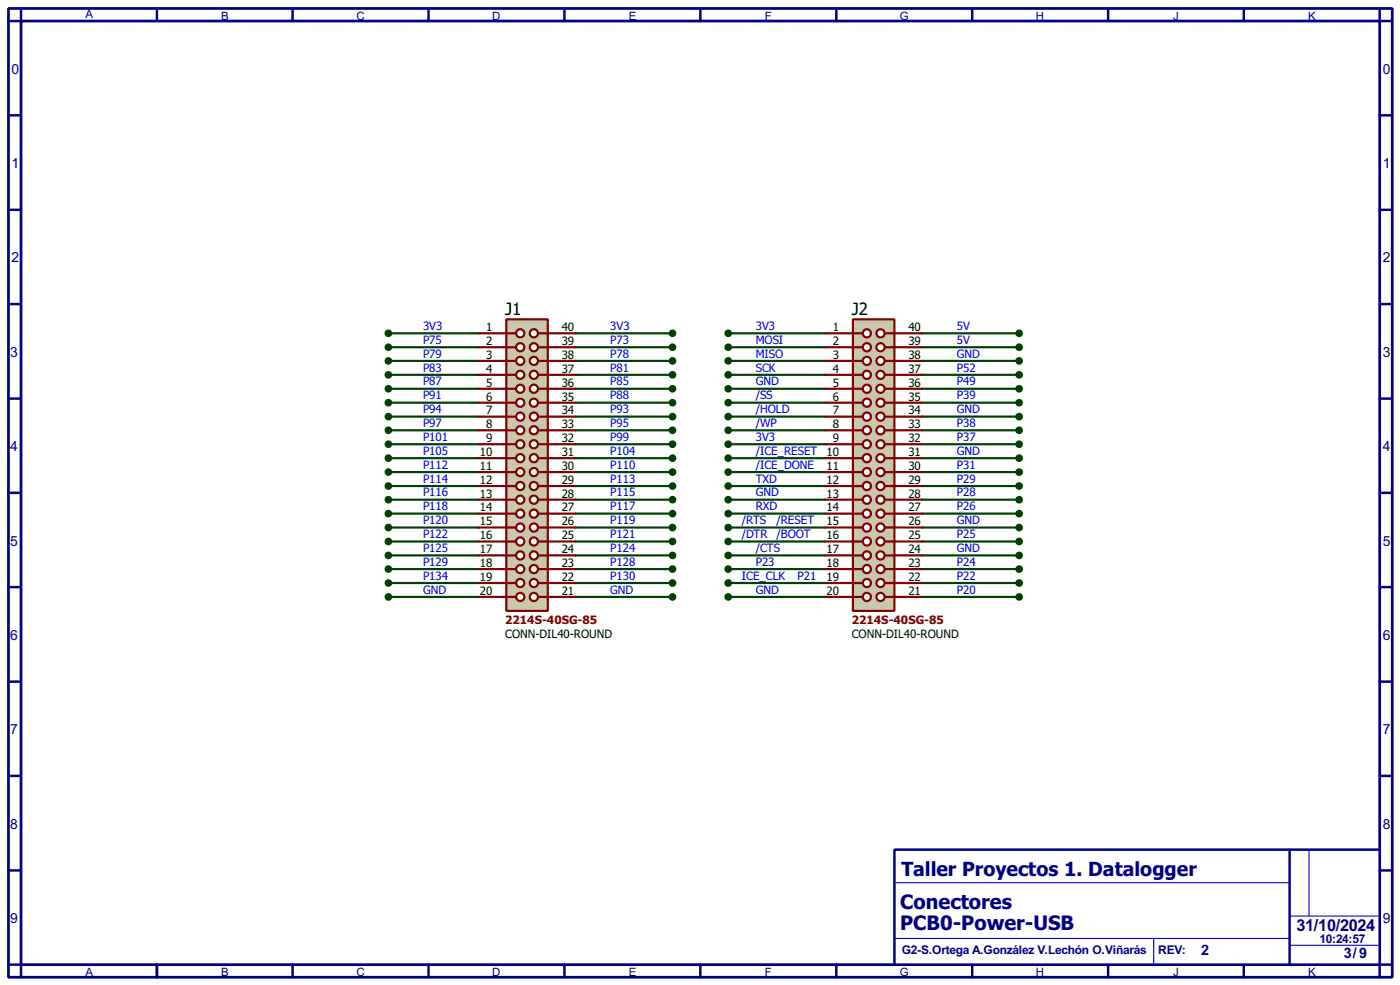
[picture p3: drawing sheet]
<svg xmlns="http://www.w3.org/2000/svg" width="256mm" height="180mm" viewBox="0 0 256 180" stroke-linecap="round" stroke-linejoin="round" font-family="sans-serif">
<path d="M1.6 1.6h253.5v177.3h-253.5zM3.9 3.9h248.9v172.7h-248.9z" fill="none" stroke="#000080" stroke-width=".5"/>
<path d="M3.9 1.6v2.3h-2.3M28.8 1.6v2.3" fill="none" stroke="#000080" stroke-width=".45"/>
<path d="M163.9 155.5h88.9v21.1h-88.9z" fill="#fff" stroke="#000080" stroke-width=".45"/>
<g fill="none" stroke="#000080" stroke-width=".45">
<path d="M53.6 1.6v2.3M78.5 1.6v2.3M103.4 1.6v2.3M128.3 1.6v2.3M153.2 1.6v2.3M178.1 1.6v2.3M203 1.6v2.3M227.9 1.6v2.3M252.8 1.6v2.3h2.3M1.6 21.1h2.3M1.6 38.4h2.3M252.8 21.1h2.3"/>
<path d="M252.8 38.4h2.3M1.6 55.7h2.3M252.8 55.7h2.3M1.6 73h2.3M252.8 73h2.3M1.6 90.2h2.3M252.8 90.2h2.3M1.6 107.5h2.3M252.8 107.5h2.3M1.6 124.8h2.3M252.8 124.8h2.3M1.6 142h2.3"/>
<path d="M1.6 159.3h2.3M236.3 155.5v21.1M252.8 142h2.3M252.8 159.3h2.3M1.6 176.6h2.3v2.3M28.8 176.6v2.3M53.6 176.6v2.3M78.5 176.6v2.3M103.4 176.6v2.3M128.3 176.6v2.3M153.2 176.6v2.3M178.1 176.6v2.3"/>
<path d="M203 176.6v2.3M227.9 176.6v2.3M255.1 176.6h-2.3v2.3"/>
</g>
<path d="M239.8 155.5v12.2M163.9 171.8h72.4M164.1 161.6h71.9M211.4 171.8v4.8M236.3 167.7h16.2M236.3 173h16.5" fill="none" stroke="#0000c0" stroke-width=".2"/>
<g fill="none" stroke="#004000" stroke-width=".4">
<path d="M71.2 61h16.5M71.2 63.6h16.5M71.2 66.1h16.5M71.2 68.6h16.5M71.2 71.2h16.5M71.2 73.7h16.5M71.2 76.3h16.5M71.2 78.8h16.5M105.5 61h17.7M105.5 63.6h17.7M105.5 66.1h17.7M105.5 68.6h17.7"/>
<path d="M105.5 71.2h17.7M105.5 73.7h17.7M105.5 76.3h17.7M105.5 78.8h17.7M133.4 61h17.8M133.4 63.6h17.8M133.4 66.1h17.8M133.4 68.6h17.8M133.4 71.2h17.8M133.4 73.7h17.8M133.4 76.3h17.8M133.4 78.8h17.8"/>
<path d="M169 61h17.7M169 63.6h17.7M169 66.1h17.7M169 68.6h17.7M169 71.2h17.7M169 73.7h17.7M169 76.3h17.7M169 78.8h17.7M71.2 81.3h16.5M71.2 83.9h16.5M71.2 86.4h16.5M71.2 89h16.5"/>
<path d="M71.2 91.5h16.5M71.2 94h16.5M71.2 96.6h16.5M71.2 99.1h16.5M105.5 81.3h17.7M105.5 83.9h17.7M105.5 86.4h17.7M105.5 89h17.7M105.5 91.5h17.7M105.5 94h17.7M105.5 96.6h17.7M105.5 99.1h17.7"/>
<path d="M133.4 81.3h17.8M133.4 83.9h17.8M133.4 86.4h17.8M133.4 89h17.8M133.4 91.5h17.8M133.4 94h17.8M133.4 96.6h17.8M133.4 99.1h17.8M169 81.3h17.7M169 83.9h17.7M169 86.4h17.7M169 89h17.7"/>
<path d="M169 91.5h17.7M169 94h17.7M169 96.6h17.7M169 99.1h17.7M71.2 101.7h16.5M71.2 104.2h16.5M71.2 106.7h16.5M71.2 109.3h16.5M105.5 101.7h17.7M105.5 104.2h17.7M105.5 106.7h17.7M105.5 109.3h17.7"/>
<path d="M133.4 101.7h17.8M133.4 104.2h17.8M133.4 106.7h17.8M133.4 109.3h17.8M169 101.7h17.7M169 104.2h17.7M169 106.7h17.7M169 109.3h17.7"/>
</g>
<path d="M92.8 58.5h7.6v53.3h-7.6z" fill="#c8c8aa" stroke="#800000" stroke-width=".4"/>
<path d="M92.8 61h1.7" fill="none" stroke="#800000" stroke-width=".4"/>
<circle cx="95.3" cy="61" r=".75" fill="#feffff" stroke="#800000" stroke-width=".4"/>
<path d="M92.8 63.6h1.7" fill="none" stroke="#800000" stroke-width=".4"/>
<circle cx="95.3" cy="63.6" r=".75" fill="#feffff" stroke="#800000" stroke-width=".4"/>
<path d="M92.8 66.1h1.7" fill="none" stroke="#800000" stroke-width=".4"/>
<circle cx="95.3" cy="66.1" r=".75" fill="#feffff" stroke="#800000" stroke-width=".4"/>
<path d="M92.8 68.6h1.7" fill="none" stroke="#800000" stroke-width=".4"/>
<circle cx="95.3" cy="68.6" r=".75" fill="#feffff" stroke="#800000" stroke-width=".4"/>
<path d="M98.6 61h1.8" fill="none" stroke="#800000" stroke-width=".4"/>
<circle cx="97.8" cy="61" r=".75" fill="#feffff" stroke="#800000" stroke-width=".4"/>
<path d="M98.6 63.6h1.8" fill="none" stroke="#800000" stroke-width=".4"/>
<circle cx="97.8" cy="63.6" r=".75" fill="#feffff" stroke="#800000" stroke-width=".4"/>
<path d="M98.6 66.1h1.8" fill="none" stroke="#800000" stroke-width=".4"/>
<circle cx="97.8" cy="66.1" r=".75" fill="#feffff" stroke="#800000" stroke-width=".4"/>
<path d="M98.6 68.6h1.8" fill="none" stroke="#800000" stroke-width=".4"/>
<circle cx="97.8" cy="68.6" r=".75" fill="#feffff" stroke="#800000" stroke-width=".4"/>
<path d="M92.8 71.2h1.7" fill="none" stroke="#800000" stroke-width=".4"/>
<circle cx="95.3" cy="71.2" r=".75" fill="#feffff" stroke="#800000" stroke-width=".4"/>
<path d="M98.6 71.2h1.8" fill="none" stroke="#800000" stroke-width=".4"/>
<circle cx="97.8" cy="71.2" r=".75" fill="#feffff" stroke="#800000" stroke-width=".4"/>
<path d="M92.8 73.7h1.7" fill="none" stroke="#800000" stroke-width=".4"/>
<circle cx="95.3" cy="73.7" r=".75" fill="#feffff" stroke="#800000" stroke-width=".4"/>
<path d="M98.6 73.7h1.8" fill="none" stroke="#800000" stroke-width=".4"/>
<circle cx="97.8" cy="73.7" r=".75" fill="#feffff" stroke="#800000" stroke-width=".4"/>
<path d="M92.8 76.3h1.7" fill="none" stroke="#800000" stroke-width=".4"/>
<circle cx="95.3" cy="76.3" r=".75" fill="#feffff" stroke="#800000" stroke-width=".4"/>
<path d="M98.6 76.3h1.8" fill="none" stroke="#800000" stroke-width=".4"/>
<circle cx="97.8" cy="76.3" r=".75" fill="#feffff" stroke="#800000" stroke-width=".4"/>
<path d="M92.8 78.8h1.7" fill="none" stroke="#800000" stroke-width=".4"/>
<circle cx="95.3" cy="78.8" r=".75" fill="#feffff" stroke="#800000" stroke-width=".4"/>
<path d="M98.6 78.8h1.8" fill="none" stroke="#800000" stroke-width=".4"/>
<circle cx="97.8" cy="78.8" r=".75" fill="#feffff" stroke="#800000" stroke-width=".4"/>
<path d="M92.8 81.3h1.7" fill="none" stroke="#800000" stroke-width=".4"/>
<circle cx="95.3" cy="81.3" r=".75" fill="#feffff" stroke="#800000" stroke-width=".4"/>
<path d="M98.6 81.3h1.8" fill="none" stroke="#800000" stroke-width=".4"/>
<circle cx="97.8" cy="81.3" r=".75" fill="#feffff" stroke="#800000" stroke-width=".4"/>
<path d="M92.8 83.9h1.7" fill="none" stroke="#800000" stroke-width=".4"/>
<circle cx="95.3" cy="83.9" r=".75" fill="#feffff" stroke="#800000" stroke-width=".4"/>
<path d="M98.6 83.9h1.8" fill="none" stroke="#800000" stroke-width=".4"/>
<circle cx="97.8" cy="83.9" r=".75" fill="#feffff" stroke="#800000" stroke-width=".4"/>
<path d="M92.8 86.4h1.7" fill="none" stroke="#800000" stroke-width=".4"/>
<circle cx="95.3" cy="86.4" r=".75" fill="#feffff" stroke="#800000" stroke-width=".4"/>
<path d="M98.6 86.4h1.8" fill="none" stroke="#800000" stroke-width=".4"/>
<circle cx="97.8" cy="86.4" r=".75" fill="#feffff" stroke="#800000" stroke-width=".4"/>
<path d="M92.8 89h1.7" fill="none" stroke="#800000" stroke-width=".4"/>
<circle cx="95.3" cy="89" r=".75" fill="#feffff" stroke="#800000" stroke-width=".4"/>
<path d="M98.6 89h1.8" fill="none" stroke="#800000" stroke-width=".4"/>
<circle cx="97.8" cy="89" r=".75" fill="#feffff" stroke="#800000" stroke-width=".4"/>
<path d="M92.8 91.5h1.7" fill="none" stroke="#800000" stroke-width=".4"/>
<circle cx="95.3" cy="91.5" r=".75" fill="#feffff" stroke="#800000" stroke-width=".4"/>
<path d="M98.6 91.5h1.8" fill="none" stroke="#800000" stroke-width=".4"/>
<circle cx="97.8" cy="91.5" r=".75" fill="#feffff" stroke="#800000" stroke-width=".4"/>
<path d="M92.8 94h1.7" fill="none" stroke="#800000" stroke-width=".4"/>
<circle cx="95.3" cy="94" r=".75" fill="#feffff" stroke="#800000" stroke-width=".4"/>
<path d="M98.6 94h1.8" fill="none" stroke="#800000" stroke-width=".4"/>
<circle cx="97.8" cy="94" r=".75" fill="#feffff" stroke="#800000" stroke-width=".4"/>
<path d="M92.8 96.6h1.7" fill="none" stroke="#800000" stroke-width=".4"/>
<circle cx="95.3" cy="96.6" r=".75" fill="#feffff" stroke="#800000" stroke-width=".4"/>
<path d="M98.6 96.6h1.8" fill="none" stroke="#800000" stroke-width=".4"/>
<circle cx="97.8" cy="96.6" r=".75" fill="#feffff" stroke="#800000" stroke-width=".4"/>
<path d="M92.8 99.1h1.7" fill="none" stroke="#800000" stroke-width=".4"/>
<circle cx="95.3" cy="99.1" r=".75" fill="#feffff" stroke="#800000" stroke-width=".4"/>
<path d="M98.6 99.1h1.8" fill="none" stroke="#800000" stroke-width=".4"/>
<circle cx="97.8" cy="99.1" r=".75" fill="#feffff" stroke="#800000" stroke-width=".4"/>
<path d="M92.8 101.7h1.7" fill="none" stroke="#800000" stroke-width=".4"/>
<circle cx="95.3" cy="101.7" r=".75" fill="#feffff" stroke="#800000" stroke-width=".4"/>
<path d="M98.6 101.7h1.8" fill="none" stroke="#800000" stroke-width=".4"/>
<circle cx="97.8" cy="101.7" r=".75" fill="#feffff" stroke="#800000" stroke-width=".4"/>
<path d="M92.8 104.2h1.7" fill="none" stroke="#800000" stroke-width=".4"/>
<circle cx="95.3" cy="104.2" r=".75" fill="#feffff" stroke="#800000" stroke-width=".4"/>
<path d="M98.6 104.2h1.8" fill="none" stroke="#800000" stroke-width=".4"/>
<circle cx="97.8" cy="104.2" r=".75" fill="#feffff" stroke="#800000" stroke-width=".4"/>
<path d="M92.8 106.7h1.7" fill="none" stroke="#800000" stroke-width=".4"/>
<circle cx="95.3" cy="106.7" r=".75" fill="#feffff" stroke="#800000" stroke-width=".4"/>
<path d="M98.6 106.7h1.8" fill="none" stroke="#800000" stroke-width=".4"/>
<circle cx="97.8" cy="106.7" r=".75" fill="#feffff" stroke="#800000" stroke-width=".4"/>
<path d="M92.8 109.3h1.7" fill="none" stroke="#800000" stroke-width=".4"/>
<circle cx="95.3" cy="109.3" r=".75" fill="#feffff" stroke="#800000" stroke-width=".4"/>
<path d="M98.6 109.3h1.8" fill="none" stroke="#800000" stroke-width=".4"/>
<circle cx="97.8" cy="109.3" r=".75" fill="#feffff" stroke="#800000" stroke-width=".4"/>
<g fill="none" stroke="#800000" stroke-width=".4">
<path d="M87.7 61h5.1M87.7 63.6h5.1M87.7 66.1h5.1M87.7 68.6h5.1M87.7 71.2h5.1M87.7 73.7h5.1M87.7 76.3h5.1M87.7 78.8h5.1M100.4 61h5.1M100.4 63.6h5.1M100.4 66.1h5.1M100.4 68.6h5.1"/>
<path d="M100.4 71.2h5.1M100.4 73.7h5.1M100.4 76.3h5.1M100.4 78.8h5.1M87.7 81.3h5.1M87.7 83.9h5.1M87.7 86.4h5.1M87.7 89h5.1M87.7 91.5h5.1M87.7 94h5.1M87.7 96.6h5.1M87.7 99.1h5.1"/>
<path d="M100.4 81.3h5.1M100.4 83.9h5.1M100.4 86.4h5.1M100.4 89h5.1M100.4 91.5h5.1M100.4 94h5.1M100.4 96.6h5.1M100.4 99.1h5.1M87.7 101.7h5.1M87.7 104.2h5.1M87.7 106.7h5.1M87.7 109.3h5.1"/>
<path d="M100.4 101.7h5.1M100.4 104.2h5.1M100.4 106.7h5.1M100.4 109.3h5.1"/>
</g>
<path d="M156.3 58.5h7.6v53.3h-7.6z" fill="#c8c8aa" stroke="#800000" stroke-width=".4"/>
<path d="M156.3 61h1.7" fill="none" stroke="#800000" stroke-width=".4"/>
<circle cx="158.8" cy="61" r=".75" fill="#feffff" stroke="#800000" stroke-width=".4"/>
<path d="M156.3 63.6h1.7" fill="none" stroke="#800000" stroke-width=".4"/>
<circle cx="158.8" cy="63.6" r=".75" fill="#feffff" stroke="#800000" stroke-width=".4"/>
<path d="M156.3 66.1h1.7" fill="none" stroke="#800000" stroke-width=".4"/>
<circle cx="158.8" cy="66.1" r=".75" fill="#feffff" stroke="#800000" stroke-width=".4"/>
<path d="M156.3 68.6h1.7" fill="none" stroke="#800000" stroke-width=".4"/>
<circle cx="158.8" cy="68.6" r=".75" fill="#feffff" stroke="#800000" stroke-width=".4"/>
<path d="M162.1 61h1.8" fill="none" stroke="#800000" stroke-width=".4"/>
<circle cx="161.3" cy="61" r=".75" fill="#feffff" stroke="#800000" stroke-width=".4"/>
<path d="M162.1 63.6h1.8" fill="none" stroke="#800000" stroke-width=".4"/>
<circle cx="161.3" cy="63.6" r=".75" fill="#feffff" stroke="#800000" stroke-width=".4"/>
<path d="M162.1 66.1h1.8" fill="none" stroke="#800000" stroke-width=".4"/>
<circle cx="161.3" cy="66.1" r=".75" fill="#feffff" stroke="#800000" stroke-width=".4"/>
<path d="M162.1 68.6h1.8" fill="none" stroke="#800000" stroke-width=".4"/>
<circle cx="161.3" cy="68.6" r=".75" fill="#feffff" stroke="#800000" stroke-width=".4"/>
<path d="M156.3 71.2h1.7" fill="none" stroke="#800000" stroke-width=".4"/>
<circle cx="158.8" cy="71.2" r=".75" fill="#feffff" stroke="#800000" stroke-width=".4"/>
<path d="M162.1 71.2h1.8" fill="none" stroke="#800000" stroke-width=".4"/>
<circle cx="161.3" cy="71.2" r=".75" fill="#feffff" stroke="#800000" stroke-width=".4"/>
<path d="M156.3 73.7h1.7" fill="none" stroke="#800000" stroke-width=".4"/>
<circle cx="158.8" cy="73.7" r=".75" fill="#feffff" stroke="#800000" stroke-width=".4"/>
<path d="M162.1 73.7h1.8" fill="none" stroke="#800000" stroke-width=".4"/>
<circle cx="161.3" cy="73.7" r=".75" fill="#feffff" stroke="#800000" stroke-width=".4"/>
<path d="M156.3 76.3h1.7" fill="none" stroke="#800000" stroke-width=".4"/>
<circle cx="158.8" cy="76.3" r=".75" fill="#feffff" stroke="#800000" stroke-width=".4"/>
<path d="M162.1 76.3h1.8" fill="none" stroke="#800000" stroke-width=".4"/>
<circle cx="161.3" cy="76.3" r=".75" fill="#feffff" stroke="#800000" stroke-width=".4"/>
<path d="M156.3 78.8h1.7" fill="none" stroke="#800000" stroke-width=".4"/>
<circle cx="158.8" cy="78.8" r=".75" fill="#feffff" stroke="#800000" stroke-width=".4"/>
<path d="M162.1 78.8h1.8" fill="none" stroke="#800000" stroke-width=".4"/>
<circle cx="161.3" cy="78.8" r=".75" fill="#feffff" stroke="#800000" stroke-width=".4"/>
<path d="M156.3 81.3h1.7" fill="none" stroke="#800000" stroke-width=".4"/>
<circle cx="158.8" cy="81.3" r=".75" fill="#feffff" stroke="#800000" stroke-width=".4"/>
<path d="M162.1 81.3h1.8" fill="none" stroke="#800000" stroke-width=".4"/>
<circle cx="161.3" cy="81.3" r=".75" fill="#feffff" stroke="#800000" stroke-width=".4"/>
<path d="M156.3 83.9h1.7" fill="none" stroke="#800000" stroke-width=".4"/>
<circle cx="158.8" cy="83.9" r=".75" fill="#feffff" stroke="#800000" stroke-width=".4"/>
<path d="M162.1 83.9h1.8" fill="none" stroke="#800000" stroke-width=".4"/>
<circle cx="161.3" cy="83.9" r=".75" fill="#feffff" stroke="#800000" stroke-width=".4"/>
<path d="M156.3 86.4h1.7" fill="none" stroke="#800000" stroke-width=".4"/>
<circle cx="158.8" cy="86.4" r=".75" fill="#feffff" stroke="#800000" stroke-width=".4"/>
<path d="M162.1 86.4h1.8" fill="none" stroke="#800000" stroke-width=".4"/>
<circle cx="161.3" cy="86.4" r=".75" fill="#feffff" stroke="#800000" stroke-width=".4"/>
<path d="M156.3 89h1.7" fill="none" stroke="#800000" stroke-width=".4"/>
<circle cx="158.8" cy="89" r=".75" fill="#feffff" stroke="#800000" stroke-width=".4"/>
<path d="M162.1 89h1.8" fill="none" stroke="#800000" stroke-width=".4"/>
<circle cx="161.3" cy="89" r=".75" fill="#feffff" stroke="#800000" stroke-width=".4"/>
<path d="M156.3 91.5h1.7" fill="none" stroke="#800000" stroke-width=".4"/>
<circle cx="158.8" cy="91.5" r=".75" fill="#feffff" stroke="#800000" stroke-width=".4"/>
<path d="M162.1 91.5h1.8" fill="none" stroke="#800000" stroke-width=".4"/>
<circle cx="161.3" cy="91.5" r=".75" fill="#feffff" stroke="#800000" stroke-width=".4"/>
<path d="M156.3 94h1.7" fill="none" stroke="#800000" stroke-width=".4"/>
<circle cx="158.8" cy="94" r=".75" fill="#feffff" stroke="#800000" stroke-width=".4"/>
<path d="M162.1 94h1.8" fill="none" stroke="#800000" stroke-width=".4"/>
<circle cx="161.3" cy="94" r=".75" fill="#feffff" stroke="#800000" stroke-width=".4"/>
<path d="M156.3 96.6h1.7" fill="none" stroke="#800000" stroke-width=".4"/>
<circle cx="158.8" cy="96.6" r=".75" fill="#feffff" stroke="#800000" stroke-width=".4"/>
<path d="M162.1 96.6h1.8" fill="none" stroke="#800000" stroke-width=".4"/>
<circle cx="161.3" cy="96.6" r=".75" fill="#feffff" stroke="#800000" stroke-width=".4"/>
<path d="M156.3 99.1h1.7" fill="none" stroke="#800000" stroke-width=".4"/>
<circle cx="158.8" cy="99.1" r=".75" fill="#feffff" stroke="#800000" stroke-width=".4"/>
<path d="M162.1 99.1h1.8" fill="none" stroke="#800000" stroke-width=".4"/>
<circle cx="161.3" cy="99.1" r=".75" fill="#feffff" stroke="#800000" stroke-width=".4"/>
<path d="M156.3 101.7h1.7" fill="none" stroke="#800000" stroke-width=".4"/>
<circle cx="158.8" cy="101.7" r=".75" fill="#feffff" stroke="#800000" stroke-width=".4"/>
<path d="M162.1 101.7h1.8" fill="none" stroke="#800000" stroke-width=".4"/>
<circle cx="161.3" cy="101.7" r=".75" fill="#feffff" stroke="#800000" stroke-width=".4"/>
<path d="M156.3 104.2h1.7" fill="none" stroke="#800000" stroke-width=".4"/>
<circle cx="158.8" cy="104.2" r=".75" fill="#feffff" stroke="#800000" stroke-width=".4"/>
<path d="M162.1 104.2h1.8" fill="none" stroke="#800000" stroke-width=".4"/>
<circle cx="161.3" cy="104.2" r=".75" fill="#feffff" stroke="#800000" stroke-width=".4"/>
<path d="M156.3 106.7h1.7" fill="none" stroke="#800000" stroke-width=".4"/>
<circle cx="158.8" cy="106.7" r=".75" fill="#feffff" stroke="#800000" stroke-width=".4"/>
<path d="M162.1 106.7h1.8" fill="none" stroke="#800000" stroke-width=".4"/>
<circle cx="161.3" cy="106.7" r=".75" fill="#feffff" stroke="#800000" stroke-width=".4"/>
<path d="M156.3 109.3h1.7" fill="none" stroke="#800000" stroke-width=".4"/>
<circle cx="158.8" cy="109.3" r=".75" fill="#feffff" stroke="#800000" stroke-width=".4"/>
<path d="M162.1 109.3h1.8" fill="none" stroke="#800000" stroke-width=".4"/>
<circle cx="161.3" cy="109.3" r=".75" fill="#feffff" stroke="#800000" stroke-width=".4"/>
<g fill="none" stroke="#800000" stroke-width=".4">
<path d="M151.2 61h5.1M151.2 63.6h5.1M151.2 66.1h5.1M151.2 68.6h5.1M151.2 71.2h5.1M151.2 73.7h5.1M151.2 76.3h5.1M151.2 78.8h5.1M163.9 61h5.1M163.9 63.6h5.1M163.9 66.1h5.1M163.9 68.6h5.1"/>
<path d="M163.9 71.2h5.1M163.9 73.7h5.1M163.9 76.3h5.1M163.9 78.8h5.1M151.2 81.3h5.1M151.2 83.9h5.1M151.2 86.4h5.1M151.2 89h5.1M151.2 91.5h5.1M151.2 94h5.1M151.2 96.6h5.1M151.2 99.1h5.1"/>
<path d="M163.9 81.3h5.1M163.9 83.9h5.1M163.9 86.4h5.1M163.9 89h5.1M163.9 91.5h5.1M163.9 94h5.1M163.9 96.6h5.1M163.9 99.1h5.1M151.2 101.7h5.1M151.2 104.2h5.1M151.2 106.7h5.1M151.2 109.3h5.1"/>
<path d="M163.9 101.7h5.1M163.9 104.2h5.1M163.9 106.7h5.1M163.9 109.3h5.1"/>
</g>
<g fill="#004000" stroke="#004000" stroke-width=".4">
<circle cx="71.1" cy="61" r=".5"/>
<circle cx="71.1" cy="63.6" r=".5"/>
<circle cx="71.1" cy="66.1" r=".5"/>
<circle cx="71.1" cy="68.6" r=".5"/>
<circle cx="71.1" cy="71.2" r=".5"/>
<circle cx="71.1" cy="73.7" r=".5"/>
<circle cx="71.1" cy="76.3" r=".5"/>
<circle cx="71.1" cy="78.8" r=".5"/>
<circle cx="71.1" cy="81.3" r=".5"/>
<circle cx="71.1" cy="83.9" r=".5"/>
<circle cx="71.1" cy="86.4" r=".5"/>
<circle cx="71.1" cy="89" r=".5"/>
<circle cx="71.1" cy="91.5" r=".5"/>
<circle cx="71.1" cy="94" r=".5"/>
<circle cx="71.1" cy="96.6" r=".5"/>
<circle cx="71.1" cy="99.1" r=".5"/>
<circle cx="71.1" cy="101.7" r=".5"/>
<circle cx="71.1" cy="104.2" r=".5"/>
<circle cx="71.1" cy="106.7" r=".5"/>
<circle cx="71.1" cy="109.3" r=".5"/>
<circle cx="123.2" cy="61" r=".5"/>
<circle cx="123.2" cy="63.6" r=".5"/>
<circle cx="123.2" cy="66.1" r=".5"/>
<circle cx="123.2" cy="68.6" r=".5"/>
<circle cx="123.2" cy="71.2" r=".5"/>
<circle cx="123.2" cy="73.7" r=".5"/>
<circle cx="123.2" cy="76.3" r=".5"/>
<circle cx="123.2" cy="78.8" r=".5"/>
<circle cx="123.2" cy="81.3" r=".5"/>
<circle cx="123.2" cy="83.9" r=".5"/>
<circle cx="123.2" cy="86.4" r=".5"/>
<circle cx="123.2" cy="89" r=".5"/>
<circle cx="123.2" cy="91.5" r=".5"/>
<circle cx="123.2" cy="94" r=".5"/>
<circle cx="123.2" cy="96.6" r=".5"/>
<circle cx="123.2" cy="99.1" r=".5"/>
<circle cx="123.2" cy="101.7" r=".5"/>
<circle cx="123.2" cy="104.2" r=".5"/>
<circle cx="123.2" cy="106.7" r=".5"/>
<circle cx="123.2" cy="109.3" r=".5"/>
<circle cx="133.4" cy="61" r=".5"/>
<circle cx="133.4" cy="63.6" r=".5"/>
<circle cx="133.4" cy="66.1" r=".5"/>
<circle cx="133.4" cy="68.6" r=".5"/>
<circle cx="133.4" cy="71.2" r=".5"/>
<circle cx="133.4" cy="73.7" r=".5"/>
<circle cx="133.4" cy="76.3" r=".5"/>
<circle cx="133.4" cy="78.8" r=".5"/>
<circle cx="133.4" cy="81.3" r=".5"/>
<circle cx="133.4" cy="83.9" r=".5"/>
<circle cx="133.4" cy="86.4" r=".5"/>
<circle cx="133.4" cy="89" r=".5"/>
<circle cx="133.4" cy="91.5" r=".5"/>
<circle cx="133.4" cy="94" r=".5"/>
<circle cx="133.4" cy="96.6" r=".5"/>
<circle cx="133.4" cy="99.1" r=".5"/>
<circle cx="133.4" cy="101.7" r=".5"/>
<circle cx="133.4" cy="104.2" r=".5"/>
<circle cx="133.4" cy="106.7" r=".5"/>
<circle cx="133.4" cy="109.3" r=".5"/>
<circle cx="186.7" cy="61" r=".5"/>
<circle cx="186.7" cy="63.6" r=".5"/>
<circle cx="186.7" cy="66.1" r=".5"/>
<circle cx="186.7" cy="68.6" r=".5"/>
<circle cx="186.7" cy="71.2" r=".5"/>
<circle cx="186.7" cy="73.7" r=".5"/>
<circle cx="186.7" cy="76.3" r=".5"/>
<circle cx="186.7" cy="78.8" r=".5"/>
<circle cx="186.7" cy="81.3" r=".5"/>
<circle cx="186.7" cy="83.9" r=".5"/>
<circle cx="186.7" cy="86.4" r=".5"/>
<circle cx="186.7" cy="89" r=".5"/>
<circle cx="186.7" cy="91.5" r=".5"/>
<circle cx="186.7" cy="94" r=".5"/>
<circle cx="186.7" cy="96.6" r=".5"/>
<circle cx="186.7" cy="99.1" r=".5"/>
<circle cx="186.7" cy="101.7" r=".5"/>
<circle cx="186.7" cy="104.2" r=".5"/>
<circle cx="186.7" cy="106.7" r=".5"/>
<circle cx="186.7" cy="109.3" r=".5"/>
</g>
<g font-size="4.4" fill="#000080">
<text x="164.9" y="166.5">Conectores</text>
<text x="164.9" y="170.3">PCB0-Power-USB</text>
</g>
<text font-size="4.3" fill="#000080" x="165.2" y="160.3">Taller Proyectos 1. Datalogger</text>
<g font-size="3.8">
<text x="92.6" y="57.7">J1</text>
<text x="156.1" y="57.7">J2</text>
</g>
<text font-size="3.4" fill="#000080" x="237.5" y="170.3">31/10/2024</text>
<g font-size="3" fill="#000080">
<text x="220.1" y="174.8">2</text>
<text x="246.2" y="175.3">3/9</text>
</g>
<g font-size="2.9" fill="#000080">
<text x="2.1" y="13.5">0</text>
<text x="253.4" y="13.5">0</text>
<text x="2.1" y="30.7">1</text>
<text x="253.4" y="30.7">1</text>
<text x="2.1" y="48">2</text>
<text x="253.4" y="48">2</text>
<text x="1.9" y="65.3">3</text>
<text x="253.4" y="65.3">3</text>
<text x="1.9" y="82.5">4</text>
<text x="253.4" y="82.5">4</text>
<text x="1.9" y="99.9">5</text>
<text x="253.4" y="99.9">5</text>
<text x="1.9" y="117.1">6</text>
<text x="253.4" y="117.1">6</text>
<text x="1.9" y="134.4">7</text>
<text x="253.4" y="134.4">7</text>
<text x="1.9" y="151.7">8</text>
<text x="253.4" y="151.7">8</text>
<text x="1.9" y="168.9">9</text>
<text x="253.4" y="168.9">9</text>
</g>
<g font-size="2.6" fill="#00f">
<text x="77.5" y="60.4">3V3</text>
<text x="77.5" y="63">P75</text>
<text x="77.5" y="65.5">P79</text>
<text x="111.8" y="60.4">3V3</text>
<text x="111.8" y="63">P73</text>
<text x="111.8" y="65.5">P78</text>
<text x="138.5" y="60.4">3V3</text>
<text x="138.5" y="63">MOSI</text>
<text x="138.5" y="65.5">MISO</text>
<text x="175.3" y="60.4">5V</text>
<text x="175.3" y="63">5V</text>
<text x="175.3" y="65.5">GND</text>
<text x="77.5" y="68">P83</text>
<text x="77.5" y="70.6">P87</text>
<text x="111.8" y="68">P81</text>
<text x="111.8" y="70.6">P85</text>
<text x="138.5" y="68">SCK</text>
<text x="138.5" y="70.6">GND</text>
<text x="175.3" y="68">P52</text>
<text x="175.3" y="70.6">P49</text>
<text x="77.5" y="73.1">P91</text>
<text x="77.5" y="75.7">P94</text>
<text x="111.8" y="73.1">P88</text>
<text x="111.8" y="75.7">P93</text>
<text x="138.5" y="73.1">/SS</text>
<text x="138.5" y="75.7">/HOLD</text>
<text x="175.3" y="73.1">P39</text>
<text x="175.3" y="75.7">GND</text>
<text x="77.5" y="78.2">P97</text>
<text x="77.5" y="80.7">P101</text>
<text x="77.5" y="83.3">P105</text>
<text x="111.8" y="78.2">P95</text>
<text x="111.8" y="80.7">P99</text>
<text x="111.8" y="83.3">P104</text>
<text x="138.5" y="78.2">/WP</text>
<text x="138.5" y="80.7">3V3</text>
<text x="138.5" y="83.3">/ICE_RESET 10</text>
<text x="175.3" y="78.2">P38</text>
<text x="175.3" y="80.7">P37</text>
<text x="175.3" y="83.3">GND</text>
<text x="77.5" y="85.8">P112</text>
<text x="77.5" y="88.4">P114</text>
<text x="111.8" y="85.8">P110</text>
<text x="111.8" y="88.4">P113</text>
<text x="138.5" y="85.8">/ICE_DONE</text>
<text x="138.5" y="88.4">TXD</text>
<text x="175.3" y="85.8">P31</text>
<text x="175.3" y="88.4">P29</text>
<text x="77.5" y="90.8">P116</text>
<text x="77.5" y="93.4">P118</text>
<text x="77.5" y="96">P120</text>
<text x="111.8" y="90.8">P115</text>
<text x="111.8" y="93.4">P117</text>
<text x="111.8" y="96">P119</text>
<text x="135.9" y="96">/RTS</text>
<text x="138.5" y="90.8">GND</text>
<text x="138.5" y="93.4">RXD</text>
<text x="142.3" y="96">/RESET</text>
<text x="175.3" y="90.8">P28</text>
<text x="175.3" y="93.4">P26</text>
<text x="175.3" y="96">GND</text>
<text x="77.5" y="98.5">P122</text>
<text x="77.5" y="101.1">P125</text>
<text x="111.8" y="98.5">P121</text>
<text x="111.8" y="101.1">P124</text>
<text x="135.9" y="98.5">/DTR /BOOT</text>
<text x="138.5" y="101.1">/CTS</text>
<text x="175.3" y="98.5">P25</text>
<text x="175.3" y="101.1">GND</text>
<text x="77.5" y="103.6">P129</text>
<text x="77.5" y="106.1">P134</text>
<text x="111.8" y="103.6">P128</text>
<text x="111.8" y="106.1">P130</text>
<text x="135.9" y="106.1">ICE_CLK</text>
<text x="138.5" y="103.6">P23</text>
<text x="146.1" y="106.1">P21</text>
<text x="175.3" y="103.6">P24</text>
<text x="175.3" y="106.1">P22</text>
<text x="77.5" y="108.7">GND</text>
<text x="111.8" y="108.7">GND</text>
<text x="138.5" y="108.7">GND</text>
<text x="175.3" y="108.7">P20</text>
</g>
<g font-size="2.6">
<text x="89.1" y="60.6">1</text>
<text x="89.1" y="63.1">2</text>
<text x="89.1" y="65.6">3</text>
<text x="102.9" y="60.6">40</text>
<text x="102.9" y="63.1">39</text>
<text x="102.9" y="65.6">38</text>
<text x="152.6" y="60.6">1</text>
<text x="152.6" y="63.1">2</text>
<text x="152.6" y="65.6">3</text>
<text x="166.4" y="60.6">40</text>
<text x="166.4" y="63.1">39</text>
<text x="166.4" y="65.6">38</text>
<text x="89.1" y="68.2">4</text>
<text x="89.1" y="70.8">5</text>
<text x="102.9" y="68.2">37</text>
<text x="102.9" y="70.8">36</text>
<text x="152.6" y="68.2">4</text>
<text x="152.6" y="70.8">5</text>
<text x="166.4" y="68.2">37</text>
<text x="166.4" y="70.8">36</text>
<text x="89.1" y="73.3">6</text>
<text x="89.1" y="75.8">7</text>
<text x="102.9" y="73.3">35</text>
<text x="102.9" y="75.8">34</text>
<text x="152.6" y="73.3">6</text>
<text x="152.6" y="75.8">7</text>
<text x="166.4" y="73.3">35</text>
<text x="166.4" y="75.8">34</text>
<text x="87.9" y="83.5">10</text>
<text x="89.1" y="78.3">8</text>
<text x="89.1" y="80.9">9</text>
<text x="102.9" y="78.3">33</text>
<text x="102.9" y="80.9">32</text>
<text x="102.9" y="83.5">31</text>
<text x="152.6" y="78.3">8</text>
<text x="152.6" y="80.9">9</text>
<text x="166.4" y="78.3">33</text>
<text x="166.4" y="80.9">32</text>
<text x="166.4" y="83.5">31</text>
<text x="87.9" y="86">11</text>
<text x="87.9" y="88.5">12</text>
<text x="102.9" y="86">30</text>
<text x="102.9" y="88.5">29</text>
<text x="151.4" y="86">11</text>
<text x="151.4" y="88.5">12</text>
<text x="166.4" y="86">30</text>
<text x="166.4" y="88.5">29</text>
<text x="87.9" y="91.1">13</text>
<text x="87.9" y="93.6">14</text>
<text x="102.9" y="91.1">28</text>
<text x="102.9" y="93.6">27</text>
<text x="151.4" y="91.1">13</text>
<text x="151.4" y="93.6">14</text>
<text x="166.4" y="91.1">28</text>
<text x="166.4" y="93.6">27</text>
<text x="87.9" y="96.2">15</text>
<text x="87.9" y="98.7">16</text>
<text x="87.9" y="101.2">17</text>
<text x="102.9" y="96.2">26</text>
<text x="102.9" y="98.7">25</text>
<text x="102.9" y="101.2">24</text>
<text x="151.4" y="96.2">15</text>
<text x="151.4" y="98.7">16</text>
<text x="151.4" y="101.2">17</text>
<text x="166.4" y="96.2">26</text>
<text x="166.4" y="98.7">25</text>
<text x="166.4" y="101.2">24</text>
<text x="87.9" y="103.8">18</text>
<text x="87.9" y="106.3">19</text>
<text x="102.9" y="103.8">23</text>
<text x="102.9" y="106.3">22</text>
<text x="151.4" y="103.8">18</text>
<text x="151.4" y="106.3">19</text>
<text x="166.4" y="103.8">23</text>
<text x="166.4" y="106.3">22</text>
<text x="87.9" y="108.9">20</text>
<text x="102.9" y="108.9">21</text>
<text x="151.4" y="108.9">20</text>
<text x="166.4" y="108.9">21</text>
<text x="92.6" y="116.8">CONN-DIL40-ROUND</text>
<text x="156.1" y="116.8">CONN-DIL40-ROUND</text>
</g>
<g font-size="2.6" fill="#800000">
<text x="92.6" y="114.2">2214S-40SG-85</text>
<text x="156.1" y="114.2">2214S-40SG-85</text>
</g>
<g font-size="2.5" fill="#000080">
<text x="241.8" y="172.6">10:24:57</text>
<text x="165.2" y="174.6">G2-S.Ortega A.González V.Lechón O.Viñarás</text>
<text x="212.2" y="174.6">REV:</text>
</g>
<g font-size="2.4" fill="#000080">
<text x="15.6" y="3.4">A</text>
<text x="40.5" y="3.6">B</text>
<text x="65.3" y="3.6">C</text>
<text x="90.2" y="3.6">D</text>
<text x="115.2" y="3.6">E</text>
<text x="140.1" y="3.6">F</text>
<text x="164.8" y="3.6">G</text>
<text x="189.8" y="3.6">H</text>
<text x="214.9" y="3.6">J</text>
<text x="239.6" y="3.6">K</text>
<text x="15.6" y="178.7">A</text>
<text x="40.5" y="178.7">B</text>
<text x="65.3" y="178.7">C</text>
<text x="90.2" y="178.7">D</text>
<text x="115.2" y="178.7">E</text>
<text x="140.1" y="178.7">F</text>
<text x="164.8" y="178.7">G</text>
<text x="189.8" y="178.7">H</text>
<text x="214.9" y="178.7">J</text>
<text x="239.6" y="178.7">K</text>
</g>
</svg>
